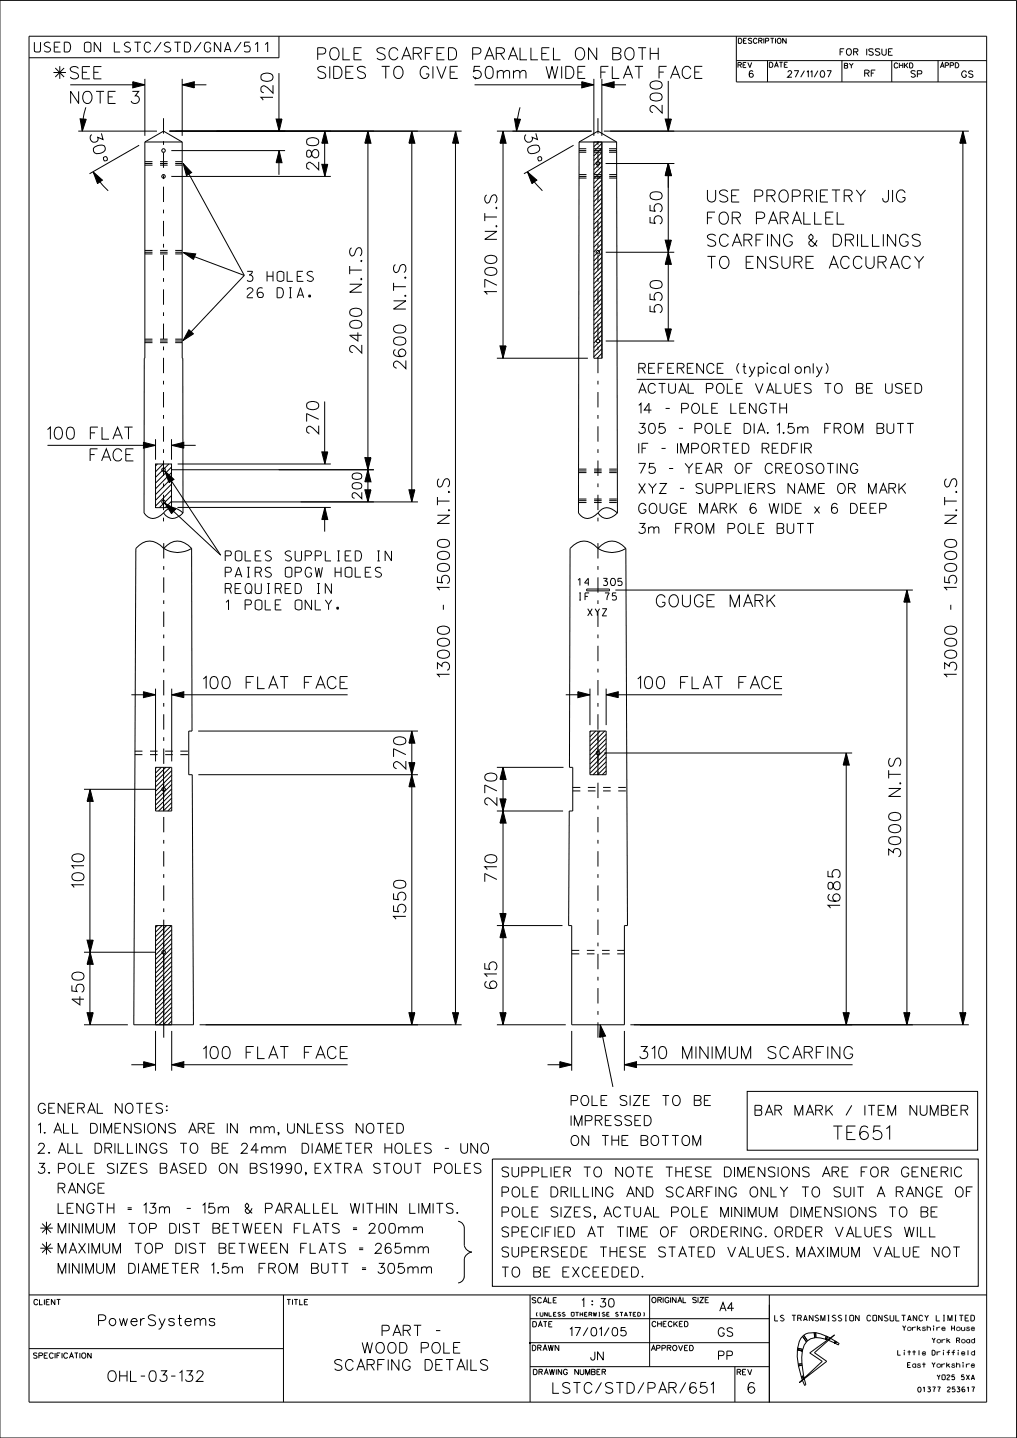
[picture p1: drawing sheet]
<svg xmlns="http://www.w3.org/2000/svg" width="210mm" height="297mm" viewBox="0 0 210 297" stroke-linecap="round" stroke-linejoin="round" font-family="sans-serif">
<g fill="none" stroke="#000" stroke-width=".21">
<path d="M0 .1h209.9v296.9h-209.9zM6 7.5h197.7v282.1h-197.7zM11 15h2.6M11.4 14l1.8 1.9M12.3 13.7v2.6M13.2 14l-1.8 1.9M14.5 17.5h15.4M29.9 16.3v11.8M37.6 16.3v11.8M37.6 17.5h5M57.6 7.5v4.4h-51.6M57.6 15.1v12"/>
<path d="M98 17.5h24.6M122.6 16.3v11.8M124.3 16.3v11.8M124.3 17.5h5M138 16.7v10.4M152 12.5h51.7M152 7.5v9.4h51.7M152.4 13.4h.6l.1-.3-.3-.2h-.4v1.1M154.1 12.9h-.7v1.1M154.4 12.9l.4 1.1 .4-1.1M155.5 14.8l-.3-.2a.74 .74 0 0 0-.5 .6 .74 .74 0 0 0 .4 .7 .41 .41 0 0 0 .4-.3 .41 .41 0 0 0-.4-.5 .41 .41 0 0 0-.4 .4M158.5 12.5v4.4"/>
<path d="M173.8 12.5v4.4M184.1 12.5v4.4M193.7 12.5v4.4M16.2 27.1h16.2M17.7 22.2a17.8 17.8 0 0 0-.7 4.9M19.2 35.5l1.8 2.5 1.3 1.4M28.7 30l-10.2 5.9M29.9 29.3l-.2 76.6a2.16 2.16 0 0 0 3.5 .6l.6-.6M29.9 29.3h7.7M29.9 29.3l3.9-2.2 3.8 2.2M35 27.1h60.3M35.4 31.1h23.5"/>
<path d="M35.4 36.4h32.9M37.6 29.3l.2 76.6M37.8 33.8l12.6 23.1M57.6 31.1v5M67 27.1v9.3M76 27.1v76.6M85 27.1v76.6M94 27.1v184.6M102.6 27.1h19.6M103.9 27.1v46.9M107.4 22.2a15.9 15.9 0 0 0-.7 4.9M108.9 35.5a18.4 18.4 0 0 0 3.1 3.9"/>
<path d="M118.4 30l-10.2 5.9M119.6 29.3l-.2 76.6a2.16 2.16 0 0 0 3.5 .6l.6-.6M119.6 29.3l3.9-2.2 3.8 2.2M119.6 29.3h7.7M122.6 29.3v44.7h1.7M122.7 29.3l-.1 .1M123.6 29.3l-1 1M124.3 40l-1.7 1.6M124.3 39l-1.7 1.7M124.3 38.1l-1.7 1.6M124.3 37.2l-1.7 1.6M124.3 36.2l-1.7 1.7"/>
<path d="M124.3 35.3l-1.7 1.6M124.3 34.3l-1.7 1.7M124.3 33.4l-1.7 1.6M124.3 32.4l-1.7 1.7M124.3 31.5l-1.7 1.6M124.3 30.6l-1.7 1.6M124.3 29.6l-1.7 1.7M124.7 27.1h75.4M125.1 33.8h14.1M127.3 29.3l.2 76.6M138 33.8v36.6M198.8 27.1v184.6"/>
<path d="M37.8 52.1l12.6 4.8M50.4 56.9l-12.7 13.4M124.3 59.8l-1.7 1.6M124.3 58.8l-1.7 1.7M124.3 57.9l-1.7 1.7M124.3 56.9l-1.7 1.7M124.3 56l-1.7 1.6M124.3 55.1l-1.7 1.6M124.3 54.1l-1.7 1.7M124.3 53.2l-1.7 1.6M124.3 52.2l-1.7 1.7M124.3 51.3l-1.7 1.6"/>
<path d="M124.3 50.3l-1.7 1.7M124.3 49.4l-1.7 1.6M124.3 48.5l-1.7 1.6M124.3 47.5l-1.7 1.7M124.3 46.6l-1.7 1.6M124.3 45.6l-1.7 1.7M124.3 44.7l-1.7 1.6M124.3 43.8l-1.7 1.6M124.3 42.8l-1.7 1.6M124.3 41.9l-1.7 1.6M124.3 40.9l-1.7 1.7M125.1 52.1h14.1"/>
<path d="M102.6 74h18.8M124.3 74v-44.7v44.7M124.3 73.9l-.1 .1M124.3 73l-1 1M124.3 72l-1.7 1.7M124.3 71.1l-1.7 1.6M124.3 70.1l-1.7 1.7M124.3 69.2l-1.7 1.7M124.3 68.2l-1.7 1.7M124.3 67.3l-1.7 1.7M124.3 66.4l-1.7 1.6M124.3 65.4l-1.7 1.7"/>
<path d="M124.3 64.5l-1.7 1.7M124.3 63.5l-1.7 1.7M124.3 62.6l-1.7 1.7M124.3 61.7l-1.7 1.6M124.3 60.7l-1.7 1.7M125.1 70.4h14.1M131.5 78.3h19.8M158.3 75h.2zM9.8 92h22.3M32.1 95.8h3.3v9h-3.3zM32.1 90.7v4.2M32.5 95.8l-.4 .5"/>
<path d="M33.7 95.8l-1.6 1.6M34 97.3l11.6 17.4-11.6-10.8M34.9 95.8l-2.8 2.8M35.4 97h41.8M35.4 100l-3.3 3.3M35.4 98.8l-3.3 3.3M35.4 97.6l-3.3 3.4M35.4 96.5l-3.3 3.3M35.4 92h5M35.4 90.7v4.2M36.7 95.8h31.6M67 82.9v12.9"/>
<path d="M33.8 105.9a2.21 2.21 0 0 0 3.4 .6l.6-.6M33.8 105.9a2.24 2.24 0 0 1 3.4-.4l.6 .4M33.8 113.3a3.5 3.5 0 0 0-5.7 0l-.5 98.4h12.3l-.2-51.7h-.7v-9h.7l-.1-37.7M33.8 113.3a3.5 3.5 0 0 1 5.8 0M33.8 113.3a5.3 5.3 0 0 0 5.8 0M35.4 103.7h50.9M35.4 104.7l-.1 .1M35.4 103.5l-1.3 1.3M35.4 102.4l-2.5 2.4M35.4 101.2l-3.3 3.3M36.6 104.8h31.7M67 104.8v5"/>
<path d="M123.5 105.9a2.16 2.16 0 0 0 3.4 .6l.6-.6M123.5 105.9a2.19 2.19 0 0 1 3.4-.4l.6 .4M123.5 113.3a3.5 3.5 0 0 0-5.8 0l-.1 45.2h.7v9h-.8l-.1 23.7h.7v20.5h10.8v-20.5h.7l-.4-77.9M123.5 113.3a3.5 3.5 0 0 1 5.7 0M123.5 113.3a5.3 5.3 0 0 0 5.7 0M121.1 121.7h4.7v.3h-4.7zM127.1 121.9h61.4M187.3 121.9v89.8M27.1 143.5h5M32.1 142.2v15.1M32.1 158.5h3.4v9h-3.4zM32.3 158.5l-.2 .2"/>
<path d="M33.3 158.5l-1.2 1.2M33.8 158.5v9M34.2 158.5l-2.1 2.1M35.2 158.5l-3.1 3M35.5 142.2v15.1M35.5 159.2l-3.4 3.3M35.5 143.5h36.3M40.9 151h45.4M85 151v60.7M102.6 158.5h13.8M103.9 158.5v53.2M116.8 143.5h5"/>
<path d="M121.8 142.2v7.6M121.8 151h3.4v9h-3.4zM122 151l-.2 .2M123 151l-1.2 1.2M123.5 151v9M123.9 151l-2.1 2.1M124.7 155.5h51.3M124.9 151l-3.1 3M125.2 142.2v7.6M125.2 159.2l-.8 .8M125.2 158.3l-1.8 1.7M125.2 157.3l-2.7 2.7"/>
<path d="M125.2 156.4l-3.4 3.3M125.2 155.4l-3.4 3.4M125.2 154.5l-3.4 3.3M125.2 153.5l-3.4 3.4M125.2 152.6l-3.4 3.3M125.2 151.7l-3.4 3.3M125.2 143.5h36.3M174.7 155.5v56.2M17.3 163h14.9M18.6 163v48.7M35.5 166.7l-.8 .8M35.5 165.8l-1.8 1.7"/>
<path d="M35.5 164.8l-2.7 2.7M35.5 163.9l-3.4 3.3M35.5 162.9l-3.4 3.4M35.5 162l-3.4 3.3M35.5 161.1l-3.4 3.3M35.5 160.1l-3.4 3.3M41 160h45.3M102.6 167.5h13.7M17.3 196.7h14.9M32.5 191.2l-.4 .4M33.5 191.2l-1.4 1.3M33.8 191.2v20.5"/>
<path d="M34.4 191.2l-2.3 2.3M35.4 191.2l-3.3 3.2M35.5 199.5l-3.4 3.4M35.5 198.6l-3.4 3.3M35.5 197.6l-3.4 3.4M35.5 196.7l-3.4 3.4M35.5 195.8l-3.4 3.3M35.5 194.8l-3.4 3.4M35.5 193.9l-3.4 3.3M35.5 192.9l-3.4 3.4M35.5 192l-3.4 3.4M102.6 191.2h13.5"/>
<path d="M17.3 211.7h9.1M27.1 219.9h5M32.1 211.7v-20.5h3.4v20.5M32.1 212.9v8.2M35.5 212.9v8.2M35.5 210.9l-.8 .8M35.5 209.9l-1.8 1.8M35.5 209l-2.7 2.7M35.5 208l-3.4 3.4M35.5 207.1l-3.4 3.3M35.5 206.2l-3.4 3.3M35.5 205.2l-3.4 3.3"/>
<path d="M35.5 204.2l-3.4 3.4M35.5 203.3l-3.4 3.4M35.5 202.4l-3.4 3.3M35.5 201.5l-3.4 3.3M35.5 200.5l-3.4 3.3M35.5 219.9h36.3M41.2 211.7h54.1M102.6 211.7h14.2M113.1 219.9h5M118.1 212.9v8.2M123.9 211.7l2.7 12.8M128.9 219.9h47.1"/>
<path d="M128.9 212.9v8.2M130.2 211.7h69.9M101.7 239.4h100.3v26.3h-100.3zM154.3 225.4h47.6v12.2h-47.6zM8.3 253.7h2.6M8.3 257.8h2.6M8.7 252.7l1.8 1.9M8.7 256.9l1.8 1.8M9.6 252.3v2.7M9.6 256.5v2.6M10.5 252.7l-1.8 1.9M10.5 256.9l-1.8 1.8"/>
<path d="M94.6 252.3l.8 .3 .5 .9M95.9 253.4v3.8M6 278.5h52.5M6 267.5h197.7M58.5 267.5v22.1M109.5 277.3h49.4M109.5 272.4h49.4M109.5 267.5v22.1M134.1 267.5v14.8M158.9 267.5v22.2M164.7 278.8l-.1 1.4 .2 1.6M164.7 278.8l1 .3"/>
<path d="M164.7 278.8h.1M164.7 278.5v.3M164.7 278.5h.1M164.7 278.5l1.1 .2M165.7 279.1l-.1 2.6M165.7 279.1h.1M165.7 276l-.7 1.1-.3 1.4M165.7 276l.8 1.1M165.7 276h.1M165.8 278.7h.1M165.8 278.7l-.1 .4M166 275.8l-.3 .2"/>
<path d="M166 275.8h.1M166 275.8l.7 1.1M166.5 277.1l-.4 .7-.3 .9M166.5 277.1h.1M166.7 276.9h.1M166.7 276.9l-.2 .2M167.2 279.4l5.1-3.7-4.1 3.7 2.5 1.8-5.7 4.4 4.8-4.4zM168.2 275.2l-1.3 .1-.9 .5M168.2 276.3l-.8 .2-.7 .4M168.2 276.3h.1M168.5 276.3l2 .3M168.5 275.2h-.4l.1 1.1"/>
<path d="M168.5 276.3h.1M168.5 276.3h-.3M170.5 276.6h.1M170.5 276.6l.2 .1M170.6 276l-2.2-.8 .1 1.1M170.6 276h.1M170.6 276l-.1 .6M170.6 276h.2M170.7 276.7h.1M170.8 276h.1M170.8 276l-.1 .7M170.8 276l.6 .3-.5 .4h-.2"/>
<path d="M172.3 277.4h.1M172.3 277.4l.2 .1M172.5 277h.1M172.5 277l-1-.6-.4 .4 1.2 .6M172.5 277l-.2 .4M172.5 277l.2 .1M172.5 277.5h.1M172.5 277.5l.6 .3 .2-.3M172.7 277.1h.1M172.7 277.1l-.2 .4M172.7 277.1l.6 .4M173.3 277.5h.1"/>
<path d="M109.5 282.3h49.4M151.7 282.3v7.3M152.2 283.4l.6-.1 .2-.3-.3-.2h-.5v1.2M154 282.8h-.7v1.2M154.4 282.8l.4 1.2 .4-1.2M155.7 285.9a.6 .6 0 0 0-.9-.2 1.26 1.26 0 0 0 .4 2.1 .69 .69 0 0 0 .6-.7 .69 .69 0 0 0-.6-.7 .69 .69 0 0 0-.7 .6M164.8 281.8h.1M164.8 281.8l.1 .3M164.9 282.1h.1M164.9 282.1l.6 2.3M165.5 284.4h.1M165.5 284.4v.2"/>
<path d="M165.5 284.6h.1M165.6 281.7h.1M165.6 281.7l-.8 .1M165.6 281.7v.3M165.6 282h.1M165.6 282l-.7 .1M165.6 282l.3 2.1M165.9 284.1h.1M165.9 284.1l-.4 .3M165.9 284.1l.2 .5-.4 .4-.2-.4M166 284.4h.1M166 284.4l-.5 .2"/>
<path d="M166 284.4v.1M166.1 286.1v.1M166.4 286l-.3-1.3-.4 .4 .4 1M166.4 286l-.3 .2M166.4 286h.1"/>
<circle cx="33.8" cy="36.4" r=".38"/>
<circle cx="33.8" cy="31.1" r=".38"/>
<circle cx="123.4" cy="33.7" r=".37"/>
<circle cx="123.4" cy="52.1" r=".37"/>
<circle cx="123.4" cy="70.4" r=".37"/>
<circle cx="33.8" cy="97" r=".37"/>
<circle cx="33.8" cy="103.7" r=".37"/>
<circle cx="123.5" cy="155.5" r=".38"/>
<circle cx="33.8" cy="163" r=".38"/>
<circle cx="33.8" cy="196.6" r=".37"/>
</g>
<g fill="#000">
<path d="M109.3 277.2h.3v.3h-.3z" fill-rule="evenodd"/>
<path d="M170.3 276.4h.3v.3h-.3z" fill-rule="evenodd"/>
<path d="M172.2 277.2h.3v.3h-.3z" fill-rule="evenodd"/>
</g>
<g fill="none" stroke="#000" stroke-width=".21" stroke-dasharray="1.6 1.6" stroke-linecap="butt">
<path d="M29.9 34.1h7.7M29.9 33.8h7.7M29.9 33.4h7.7M127.3 31.1h-7.7M127.3 30.7h-7.7M127.3 31.4h-7.7M127.4 36.4h-7.8M127.4 36.1h-7.8M127.4 36.8h-7.9M29.9 51.7h7.7M29.9 52.1h7.7M29.9 52.4h7.7"/>
<path d="M29.9 70.8h7.7M29.9 70.4h7.7M29.9 70.1h7.7M127.4 97.3h-7.8M127.4 96.9h-7.8M127.4 97.6h-7.9M127.4 103.4h-7.8M127.4 103.1h-7.8M127.4 103.8h-7.9M27.8 155.9h11.2M27.8 155.1h11.2M118.3 162.6h11.1"/>
<path d="M118.3 163.4h11.2M118.1 196.3h10.8M118.1 197h10.8"/>
</g>
<path d="M33.8 24.4v84.2M123.5 24.4v84.2M33.8 214.3v-103.7M123.5 214.3v-103.7" fill="none" stroke="#000" stroke-width=".21" stroke-dasharray="3.2 1.6 .8 1.6" stroke-linecap="butt"/>
<g fill="#000" stroke="#000" stroke-width=".21">
<path d="M27.4 16.9l2.5 .6-2.5 .7zM37.6 17.5l2.5-.6v1.3zM120.1 16.9l2.5 .6-2.5 .7zM124.3 17.5l2.5-.6v1.3zM16.5 24.5l1.3 .1-.8 2.5zM19.2 35.5l2 1.7-1.1 .7zM37.8 33.8l1.8 1.8-1.1 .7zM57.6 31.1l.6 2.5h-1.2zM57 24.6h1.2l-.6 2.5zM67.1 27.1l.6 2.5h-1.3zM66.4 33.9h1.3l-.6 2.5zM76 27.1l.6 2.5h-1.3z"/>
<path d="M85 27.1l.7 2.5h-1.3zM94.1 27.1l.6 2.5h-1.2zM103.9 27.1l.6 2.5h-1.3zM106.2 24.5l1.3 .1-.8 2.5zM108.9 35.5l2 1.7-1.1 .7zM138 33.8l.6 2.5h-1.2zM137.4 24.6h1.2l-.6 2.5zM198.8 27.1l.7 2.5h-1.3zM37.8 52.1l2.6 .3-.5 1.2zM138 52.1l.6 2.5h-1.2zM137.4 49.6h1.2l-.6 2.5zM39 68.1l.9 .9-2.1 1.3z"/>
<path d="M103.2 71.4h1.3l-.6 2.6zM137.4 67.9h1.2l-.6 2.5zM29.6 91.3l2.5 .7-2.5 .6zM34 97.3l1.9 1.7-1 .7zM35.5 92l2.5-.7v1.3zM66.4 93.3h1.3l-.6 2.5zM76 97l.6 2.5h-1.3zM75.3 94.5h1.3l-.6 2.5zM34 103.9l2.3 1.2-.9 1zM67.1 104.8l.6 2.5h-1.3zM75.3 101.2h1.3l-.6 2.5zM84.4 101.2h1.3l-.7 2.5z"/>
<path d="M187.3 121.9l.6 2.5h-1.3zM29.6 142.9l2.5 .6-2.5 .6zM35.5 143.5l2.5-.6v1.2zM85 151l.7 2.5h-1.3zM84.4 157.5h1.3l-.7 2.5zM119.3 142.9l2.5 .6-2.5 .6zM125.2 143.5l2.5-.6v1.2zM174.7 155.5l.7 2.5h-1.3zM18.6 163l.6 2.5h-1.2zM85 160l.7 2.5h-1.3zM103.9 167.5l.6 2.5h-1.3zM103.9 158.5l.6 2.5h-1.3z"/>
<path d="M103.2 165h1.3l-.6 2.5zM18.6 196.7l.6 2.5h-1.2zM18 194.2h1.2l-.6 2.5zM103.9 191.2l.6 2.5h-1.3zM103.2 188.7h1.3l-.6 2.5zM18 209.2h1.2l-.6 2.5zM29.7 219.3l2.5 .6-2.5 .6zM84.4 209.2h1.3l-.7 2.5zM93.5 209.2h1.2l-.6 2.5zM103.2 209.2h1.3l-.6 2.5zM115.6 219.3l2.5 .6-2.5 .6zM123.9 211.7l1.1 2.3-1.2 .2z"/>
<path d="M174.1 209.2h1.3l-.7 2.5zM186.6 209.2h1.3l-.6 2.5zM198.2 209.2h1.3l-.7 2.5zM35.5 219.9l2.5-.6v1.2zM128.9 219.9l2.5-.6v1.2z"/>
</g>
<text font-size="8.3" x="93.1" y="262.7">}</text>
<text font-size="2.8" x="172.1" y="235.4">TE651</text>
<g font-size="2.5">
<text x="14.5" y="16.3">SEE</text>
<text x="65.6" y="12.3">POLE SCARFED PARALLEL ON BOTH</text>
<text x="65.6" y="16.2">SIDES TO GIVE 50mm WIDE FLAT FACE</text>
<text x="98" y="16.3">.</text>
<text x="14.6" y="21.4">NOTE 3</text>
<text x="56.4" y="20.7" transform="rotate(-90 56.4 20.7)">120</text>
<text x="136.7" y="23.3" transform="rotate(-90 136.7 23.3)">200</text>
<text x="18.5" y="27.9" transform="rotate(76 18.5 27.9)">30%%d</text>
<text x="108.2" y="27.9" transform="rotate(76 108.2 27.9)">30%%d</text>
<text x="65.8" y="35.1" transform="rotate(-90 65.8 35.1)">280</text>
<text x="146.1" y="41.7">USE PROPRIETRY JIG</text>
<text x="136.7" y="46.2" transform="rotate(-90 136.7 46.2)">550</text>
<text x="146.1" y="46.3">FOR PARALLEL</text>
<text x="146.1" y="50.9">SCARFING &amp; DRILLINGS</text>
<text x="146.1" y="55.4">TO ENSURE ACCURACY</text>
<text x="102.6" y="60.8" transform="rotate(-90 102.6 60.8)">1700 N.T.S</text>
<text x="136.7" y="64.6" transform="rotate(-90 136.7 64.6)">550</text>
<text x="74.7" y="72.9" transform="rotate(-90 74.7 72.9)">2400 N.T.S</text>
<text x="83.8" y="76.1" transform="rotate(-90 83.8 76.1)">2600 N.T.S</text>
<text x="65.8" y="89.6" transform="rotate(-90 65.8 89.6)">270</text>
<text x="9.8" y="90.7">100 FLAT</text>
<text x="18.6" y="95.2">FACE</text>
<text x="135.6" y="125.3">GOUGE MARK</text>
<text x="42" y="142.2">100 FLAT FACE</text>
<text x="92.8" y="139.9" transform="rotate(-90 92.8 139.9)">13000 - 15000 N.T.S</text>
<text x="131.7" y="142.2">100 FLAT FACE</text>
<text x="197.6" y="139.9" transform="rotate(-90 197.6 139.9)">13000 - 15000 N.T.S</text>
<text x="83.8" y="158.8" transform="rotate(-90 83.8 158.8)">270</text>
<text x="102.6" y="166.3" transform="rotate(-90 102.6 166.3)">270</text>
<text x="186" y="176.9" transform="rotate(-90 186 176.9)">3000 N.TS</text>
<text x="17.4" y="183.3" transform="rotate(-90 17.4 183.3)">1010</text>
<text x="102.6" y="182.1" transform="rotate(-90 102.6 182.1)">710</text>
<text x="83.8" y="189.9" transform="rotate(-90 83.8 189.9)">1550</text>
<text x="173.5" y="187.6" transform="rotate(-90 173.5 187.6)">1685</text>
<text x="17.4" y="207.5" transform="rotate(-90 17.4 207.5)">450</text>
<text x="102.6" y="204.1" transform="rotate(-90 102.6 204.1)">615</text>
<text x="42" y="218.6">100 FLAT FACE</text>
<text x="132.1" y="218.6">310 MINIMUM SCARFING</text>
</g>
<g font-size="2.2">
<text x="20.3" y="273.8">PowerSystems</text>
<text x="78.9" y="275.9">PART -</text>
<text x="74.8" y="279.5">WOOD POLE</text>
<text x="22.3" y="285.3">OHL-03-132</text>
<text x="69.1" y="283">SCARFING DETAILS</text>
<text x="114.2" y="287.8">LSTC/STD/PAR/651</text>
</g>
<g font-size="2.1">
<text x="7.1" y="10.8">USED ON LSTC/STD/GNA/511</text>
<text x="51" y="58.1">3 HOLES</text>
<text x="51" y="61.5">26 DIA.</text>
<text x="131.9" y="77.1">REFERENCE (typical only)</text>
<text x="131.9" y="81.2">ACTUAL POLE VALUES TO BE USED</text>
<text x="131.9" y="85.4">14 - POLE LENGTH</text>
<text x="131.9" y="89.5">305 - POLE DIA. 1.5m FROM BUTT</text>
<text x="131.9" y="93.6">IF - IMPORTED REDFIR</text>
<text x="131.9" y="97.8">75 - YEAR OF CREOSOTING</text>
<text x="131.9" y="101.9">XYZ - SUPPLIERS NAME OR MARK</text>
<text x="131.9" y="106">GOUGE MARK 6 WIDE x 6 DEEP</text>
<text x="131.9" y="110.2">3m FROM POLE BUTT</text>
<text x="46.5" y="115.8">POLES SUPPLIED IN</text>
<text x="46.5" y="119.2">PAIRS OPGW HOLES</text>
<text x="46.5" y="122.6">REQUIRED IN</text>
<text x="46.5" y="126">1 POLE ONLY.</text>
<text x="7.9" y="229.9">GENERAL NOTES:</text>
<text x="117.9" y="228.3">POLE SIZE TO BE</text>
<text x="117.9" y="232.5">IMPRESSED</text>
<text x="155.9" y="230.4">BAR MARK / ITEM NUMBER</text>
<text x="7.9" y="234.1">1. ALL DIMENSIONS ARE IN mm, UNLESS NOTED</text>
<text x="7.9" y="238.2">2. ALL DRILLINGS TO BE 24mm DIAMETER HOLES - UNO</text>
<text x="117.9" y="236.6">ON THE BOTTOM</text>
<text x="7.9" y="242.3">3. POLE SIZES BASED ON BS1990, EXTRA STOUT POLES</text>
<text x="103.7" y="243.1">SUPPLIER TO NOTE THESE DIMENSIONS ARE FOR GENERIC</text>
<text x="9.6" y="246.5">RANGE</text>
<text x="9.7" y="250.6">LENGTH = 13m - 15m &amp; PARALLEL WITHIN LIMITS.</text>
<text x="103.7" y="247.2">POLE DRILLING AND SCARFING ONLY TO SUIT A RANGE OF</text>
<text x="103.7" y="251.4">POLE SIZES, ACTUAL POLE MINIMUM DIMENSIONS TO BE</text>
<text x="9.7" y="254.7">MINIMUM TOP DIST BETWEEN FLATS = 200mm</text>
<text x="103.7" y="255.5">SPECIFIED AT TIME OF ORDERING. ORDER VALUES WILL</text>
<text x="9.7" y="263">MINIMUM DIAMETER 1.5m FROM BUTT = 305mm</text>
<text x="9.7" y="258.9">MAXIMUM TOP DIST BETWEEN FLATS = 265mm</text>
<text x="103.7" y="259.6">SUPERSEDE THESE STATED VALUES. MAXIMUM VALUE NOT</text>
<text x="103.7" y="263.7">TO BE EXCEEDED.</text>
</g>
<text font-size="2" x="74.7" y="103" transform="rotate(-90 74.7 103)">200</text>
<g font-size="1.7">
<text x="120.2" y="270">1 : 30</text>
<text x="117.7" y="275.9">17/01/05</text>
<text x="148.3" y="276">GS</text>
<text x="148.6" y="270.8">A4</text>
<text x="122" y="280.9">JN</text>
<text x="148.4" y="280.8">PP</text>
</g>
<g font-size="1.5">
<text x="119.3" y="120.9">14</text>
<text x="119.3" y="124">IF</text>
<text x="124.6" y="120.9">305</text>
<text x="124.9" y="124">75</text>
<text x="121.4" y="127.2">XYZ</text>
</g>
<g font-size="1.4">
<text x="173.5" y="11.4">FOR ISSUE</text>
<text x="162.6" y="16">27/11/07</text>
<text x="178.6" y="15.8">RF</text>
<text x="188.1" y="15.9">SP</text>
<text x="198.6" y="16">GS</text>
</g>
<text font-size="1.2" x="160" y="272.8">LS TRANSMISSION CONSULTANCY LIMITED</text>
<g font-size="1.1">
<text x="7" y="269.5">CLIENT</text>
<text x="59.3" y="269.5">TITLE</text>
<text x="109.9" y="269.1">SCALE</text>
<text x="134.6" y="269.1">ORIGINAL SIZE</text>
<text x="110" y="274.1">DATE</text>
<text x="134.7" y="274">CHECKED</text>
<text x="6.9" y="280.5">SPECIFICATION</text>
<text x="109.9" y="278.9">DRAWN</text>
<text x="134.5" y="279">APPROVED</text>
<text x="110.2" y="283.9">DRAWING NUMBER</text>
<text x="152.2" y="283.9">REV</text>
</g>
<g font-size="1">
<text x="152.5" y="9">DESCRIPTION</text>
<text x="152.4" y="14">REV</text>
<text x="158.9" y="13.9">DATE</text>
<text x="174.4" y="14.1">BY</text>
<text x="184.6" y="14">CHKD</text>
<text x="194.2" y="14">APPD</text>
<text x="186.4" y="274.8">Yorkshire House</text>
<text x="185.4" y="279.9">Little Driffield</text>
<text x="192.5" y="277.4">York Road</text>
<text x="187.4" y="282.4">East Yorkshire</text>
<text x="189.5" y="287.5">01377 253617</text>
<text x="193.5" y="285">YO25 5XA</text>
</g>
<text font-size=".8" x="110.6" y="271.8">(UNLESS OTHERWISE STATED)</text>
</svg>
